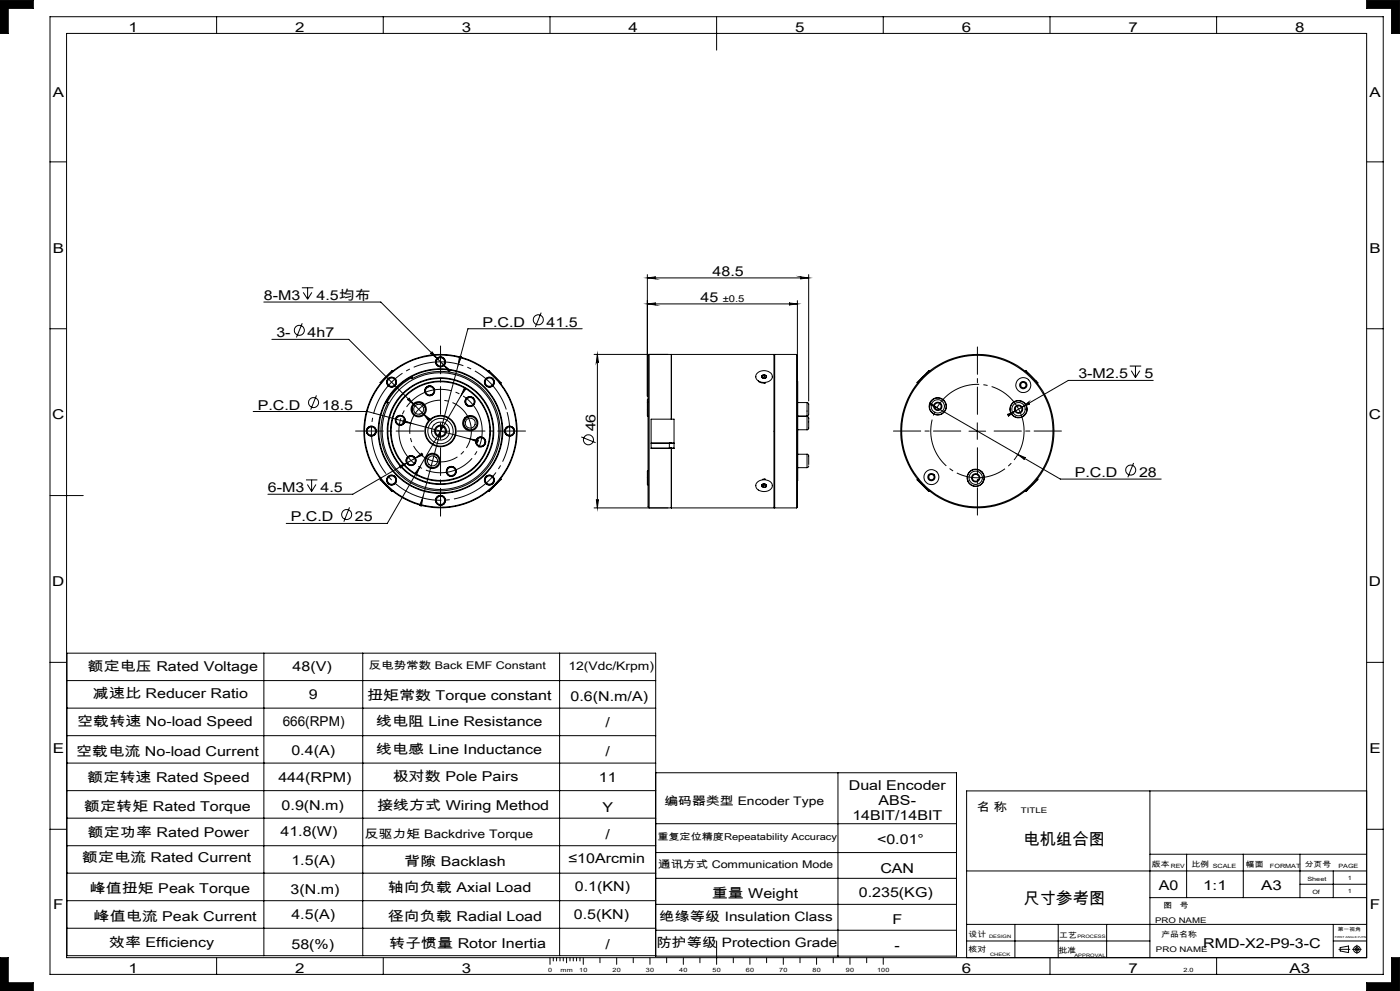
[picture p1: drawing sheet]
<svg xmlns="http://www.w3.org/2000/svg" width="420mm" height="297mm" viewBox="0 0 420 297" stroke-linecap="round" stroke-linejoin="round" font-family="sans-serif">
<g fill="none" stroke="#000" stroke-width=".3">
<path d="M0 0h10v2.5h-7.5v7.5h-2.5zM15 5h400v287h-400zM20 10h390v277h-390zM65 5v5M115 5v5M165 5v5M215 5v10M265 5v5M315 5v5M365 5v5M410 0h10v10h-2.5v-7.5h-7.5zM15 48.5h5"/>
<path d="M410 48.5h5M15 98.5h5M79.1 90.5h35.1l19 19M90.6 86.3h3.4M90.7 96.9l-1.8 4.2M91 87.6l1.3 2.1M92.3 86.3v3.4M93.6 87.6l-1.3 2.1M162.4 93.7l-1.8 4.3M174.7 98.5h-34.3l-14.3 53.2M194.2 82.3v36.5M194.2 91.1h45"/>
<path d="M194.2 83.3h48.4M194.2 91.1l2.5-.3a.3 .3 0 0 0-.3 .3 .3 .3 0 0 0 .3 .3zM194.2 83.3l2.5-.3a.3 .3 0 0 0-.3 .3 .3 .3 0 0 0 .3 .3zM236.7 90.8l2.5 .3-2.5 .3a.3 .3 0 0 0 .3-.3 .3 .3 0 0 0-.3-.3zM239.2 90.1v15.9M240.1 83l2.5 .3-2.5 .3a.3 .3 0 0 0 .3-.3 .3 .3 0 0 0-.3-.3zM242.6 82.3v37.9M410 98.5h5M81.6 101.7h23l19.6 19.5M94.9 118.5l-1.7 4.3M114.2 114.8h.1M116.4 115.1l.2 .3"/>
<path d="M116.9 113.4l-.3 .3M117.8 111.3h.1M117.8 111.3l-.3-.2-3.5 3.5 .2 .2M117.8 111.3h-.1M118.3 113.6l.1 .1M122.2 119.7a.3 .3 0 0 0 .4 0 .3 .3 0 0 0 0-.4l1.6 1.9zM123.6 113.2a17.8 17.8 0 0 0-7.5 7.5M123.8 112.7l-.3 .8a17.9 17.9 0 0 1 26.3 12.8 17.9 17.9 0 0 1-20.7 20.6 17.9 17.9 0 0 1-12.6-26.3l-.8 .2M128.2 116.1l-.2 .2M128.6 115.9l-.2 .1M129.1 118.3h.1M129.1 105.8a.31 .31 0 0 0 .4 0 .31 .31 0 0 0 0-.4l1.6 2z"/>
<path d="M131 108l-.1 .4M131.5 107.4l-.2 .2M133.2 109.5l1.8 1.8M133.2 109.5l2 1.6a.31 .31 0 0 0-.4 0 .31 .31 0 0 0 0 .4zM133.4 108.4h.1M137.9 106.7a.31 .31 0 0 0 .2 .3 .31 .31 0 0 0 .4-.2l-1 2.3zM139.4 116.1a.31 .31 0 0 0 .1 .4 .31 .31 0 0 0 .4-.1l-1.5 2zM139.6 116.2l-23.4 40.7h-30.3M140.4 119.3l-.3 .2M141.8 119.4l.1 .1M146.5 111.3h.1M146.5 111.3l.2-.2 3.3 3.3 .2 .2-.1 .2"/>
<path d="M150.1 114.8h.1M178.2 106.2h54v46h-54M179.2 106.2v46M179.2 106.2l.3 2.5a.32 .32 0 0 0-.3-.3 .32 .32 0 0 0-.3 .3zM194.4 106.5l.3-.3v46l-.3-.3zM194.4 119.6l-.2 .2v.9M201.4 106.2v19.4zM226.7 112.9v.1M227.2 111.8a2.9 2.9 0 0 1 4.5 .7 2.33 2.33 0 0 1-3.3 2 1.63 1.63 0 0 1-1.5-.9 1.63 1.63 0 0 1 .3-1.8zM227.5 114.3l.9 .4 1.2 .1M228.5 113l.6 .4M228.7 112.5l-.2 .5"/>
<path d="M228.7 113l-.1 .1M228.7 112.5v.5M229.2 114.8h.1M229.4 112.4l.5 .3M229.4 112.4l-.7 .1M229.4 112.9l-.7 .1M229.4 112.9l.4 .3M229.4 112.4v.5M229.8 113.2l-.7 .2M229.9 112.7l-.1 .5M231.7 112.9v.1M232.4 106.2v46"/>
<path d="M232.4 106.2h6.6M232.4 106.2l-.2 .2M239 106.2l.2 .2v45.6l-.2 .2M239 106.2v46M239.2 114.3v29.8M275.3 114.8h.1M278.8 111.3h.1M278.8 111.3l-.2-.2-.2 .2-3.3 3.3 .2 .2M307.6 111.3h.1M307.6 111.3l.2-.2 3.5 3.5-.2 .2M311.1 114.8h.1M338.9 109.7h3.5"/>
<path d="M339.4 111.1l1.2 2.1M340.6 109.7v3.5M341.9 111.1l-1.3 2.1M346 114h-25.5l-18.2 10.5M76 123.3h34.2l33.3 8.9M110.7 128.2l-.2 .1M111.1 130.4l.3 .1M111.4 127.9l-.1 .1M118.9 125.6v.1M119.5 124.9l-.3 .2M119.7 139.8l2.3-1-2 1.5a.31 .31 0 0 0 .1-.4 .31 .31 0 0 0-.4-.1zM120.9 125.9l2.3 .9-2.5-.3a.31 .31 0 0 0 .4-.3 .31 .31 0 0 0-.2-.3z"/>
<path d="M121.3 126v.3M122.2 138.6l.2 .3M122.8 136.9l-.4 .3M124.1 137.1l.1 .1M124.2 121.2l-.5 .8v1.2M124.2 121.2a2 2 0 0 1 3.3 .9M124.2 121.2l4.6 4.6M124.6 137.3l1.9-1.4a.3 .3 0 0 0 0 .3 .3 .3 0 0 0 .4 .1zM126.8 136l-21 12.1h-25.4M127 124.1l2 1.5a.33 .33 0 0 0-.4 .1 .33 .33 0 0 0 0 .4zM129.6 129.2h5.1M132.2 126.7v5"/>
<path d="M139.9 121l.2 .2M141.1 131.6l2.5 .3a.31 .31 0 0 0-.4 .3 .31 .31 0 0 0 .2 .3zM141.6 124.9a1.99 1.99 0 0 0-2.5 1.4 1.99 1.99 0 0 0 1.4 2.4M143.1 132l-.1 .1M143.4 131.5l-.1 .1M145.5 132.5l-.1 .2M152.3 128.1l-.3 .2M152.6 130.4l.3 .1M152.9 127.9l-.1 .1M174.4 130.9l4.3 1.8M194.2 120.7v3.9l.2 .2M194.4 120.4l-.2 .3"/>
<path d="M195.3 125.6h6.9v8.8h-6.9zM195.3 132.8h6.9M195.3 132.9h6.9M195.3 134.3h6.9M200.8 134.3h.1M200.8 132.9v1.4M200.8 132.9h.1M201.4 134.3v17.9M201.4 132.8v.1M239.3 136.1h2.8M239.3 128.8h2.8M239.3 124.8h2.8"/>
<path d="M239.3 124.7h2.8M239.3 120.7h2.8M242.1 136.1l.5 .5v2.6M242.1 124.8l.5 .4v3.2l-.5 .4M242.1 120.7l.5 .4v3M242.1 136.1v4.1M242.1 124.8v4M242.1 120.7v4M242.6 139.6l-.5 .6M242.6 124.2l-.5 .5M278.9 121l39.2 22.6h30.3M279.1 120.7l2 1.5-2.3-1a.31 .31 0 0 0 .4-.1 .31 .31 0 0 0-.1-.4z"/>
<path d="M279.2 123v.1M280.3 121.8h.1M280.4 122.2l.1 .1M282.1 121.2l.1 .1M290.7 129.2h5M293.2 126.7v5M302.2 124.2l2.3-.9-2 1.5a.31 .31 0 0 0 .1-.5 .31 .31 0 0 0-.4-.1zM304.6 122.2v.4M305.3 136.2l2.4 1a.31 .31 0 0 0-.5 .1 .31 .31 0 0 0 .1 .4zM305.6 121.6l-.3 .1M306.6 122l2-1.5a.33 .33 0 0 0 0 .4 .33 .33 0 0 0 .4 .1zM307.6 124v.1"/>
<path d="M340.1 138.7l-1.7 4.3M15 148.5h10M91.8 143.8h3.4M92.2 145.2l1.3 2.1M93.5 143.8v3.5M94.8 145.2l-1.3 2.1M104.8 152l-1.6 4.3M114.2 143.6l-.2 .2 3.5 3.4 .3-.1M114.2 143.6h.1M117.7 147.1h.1M117.8 147.1h.1M125.9 140l-1 2.3a.31 .31 0 0 0-.1-.4 .31 .31 0 0 0-.4 .1z"/>
<path d="M126.8 149.3l-.4 2.3a.31 .31 0 0 0-.2-.2 .31 .31 0 0 0-.4 .2zM131 149.5l-.1 .5M131.5 148.9l-.2 .2M133.4 149.9v.1M134.5 140.4h.1M135 140.1l-.1 .1M135.6 142.5h.1M145.7 144.5l.2 .3M146.3 142.8l-.4 .2M146.5 147.1h.1M146.6 147.1h-.1M147.6 142.9l.1 .1"/>
<path d="M150.1 143.6h.1M150.1 143.6l.1 .2-2.4 2.5-1.1 1-.2-.2M178.9 149.7a.32 .32 0 0 0 .3 .3 .32 .32 0 0 0 .3-.3l-.3 2.5zM194.4 141l-.2 .2v4l.2 .2M226.7 145.5h.1M227.2 144.5a2.93 2.93 0 0 1 4.5 .7 2.29 2.29 0 0 1-3.3 2 1.6 1.6 0 0 1-1.5-1 1.6 1.6 0 0 1 .3-1.7zM228.5 145.7l.6 .4M228.6 145.3l.5 .2M228.7 145.2l-.2 .5M228.8 143.6h.8M229.1 145.5v.6M229.2 143.6h.1"/>
<path d="M229.4 145l.5 .4M229.4 145l-.7 .2M229.8 145.9l-.7 .2M229.8 145.4l-.7 .1M229.8 145.4v.5M229.8 145.3v.1M229.9 145.4l-.1 .5M231.7 145.5h.1M232.2 152l.2 .2M232.4 152.2h6.6M239.3 140.2h2.8M275.3 143.6h.1"/>
<path d="M275.3 143.6l-.2 .2 3.1 3.1 .4 .4 .2-.2M278.8 147.1h.1M290.4 144.2h.1M291.8 142.7h.1M293.6 143.7l-.1 .2M295 144.4h-.1M307.6 147.1h.1M311.1 143.6h.1M311.1 143.6l.2 .3-3.5 3.4-.2-.2M15 198.5h5M79.2 195.8v90.6M108.8 195.8v90.6"/>
<path d="M167.9 195.8v90.6M410 198.5h5M20.1 204h176.6M20.1 212.2h176.6M20.1 220.5h176.6M20.1 228.7h176.6M20.1 237h176.6M196.7 231.6h90.2v55h-90.2v-90.8h-176.6v90.6h176.6M251.4 231.6v55M345 237v50M410 237h-120v50M15 248.5h5"/>
<path d="M20.1 245.2h176.6M20.1 253.5h176.6M196.7 246.9h90.2M196.7 255.5h90.2M345 256h65M356 256v13M373 256v13M390 256v13M410 248.5h5M20.1 261.7h176.6M20.1 269.9h176.6M20.1 278.2h176.6"/>
<path d="M196.7 263.2h90.2M196.7 271h90.2M196.7 278.8h90.2M290 277h120M290 261h120M304.5 277v10M317.5 277v10M332 277v10M345 269h65M390 265h20M400 261v8M400 277v10"/>
<path d="M0 287h2.5v7.5h7.5v2.5h-10zM65 287v5M115 287v5M165 287v2M166 287v1M167 287v1M168 287v1M169 287v1M170 287v1.5M171 287v1M172 287v1M173 287v1"/>
<path d="M174 287v1M175 287v2M180 287v1.5M185 287v2M190 287v1.5M195 287v2M200 287v1.5M205 287v2M210 287v1.5M215 282v7M220 287v1.5M225 287v2"/>
<path d="M230 287v1.5M235 287v2M240 287v1.5M245 287v2M250 287v1.5M255 287v2M260 287v1.5M265 287v2M290 282h55M315 287v5M365 287v5M400 282h10"/>
<path d="M401.7 284.5h3.3M402.1 284l2.5-.5v2l-2.5-.5zM405.7 284.5h2.7M407.1 283.3v2.5M417.5 287h2.5v10h-10v-2.5h7.5z"/>
<circle cx="89.8" cy="99" r="1.49"/>
<circle cx="161.5" cy="95.8" r="1.5"/>
<circle cx="117.5" cy="114.5" r="1.24"/>
<circle cx="117.5" cy="114.5" r="1.45"/>
<circle cx="117.5" cy="114.5" r="1.49"/>
<circle cx="128.9" cy="117.1" r="1.25"/>
<circle cx="128.9" cy="117.1" r="1.49"/>
<circle cx="128.9" cy="117.1" r="1.45"/>
<circle cx="132.1" cy="108.4" r="1.51"/>
<circle cx="132.1" cy="108.5" r="1.25"/>
<circle cx="132.1" cy="108.5" r="1.44"/>
<circle cx="146.8" cy="114.5" r="1.5"/>
<circle cx="146.8" cy="114.5" r="1.24"/>
<circle cx="146.8" cy="114.5" r="1.45"/>
<circle cx="307" cy="115.4" r="1.1"/>
<circle cx="307" cy="115.4" r="2.23"/>
<circle cx="307" cy="115.4" r=".8"/>
<circle cx="94.1" cy="120.6" r="1.5"/>
<circle cx="111.4" cy="129.2" r="1.5"/>
<circle cx="111.4" cy="129.2" r="1.25"/>
<circle cx="111.4" cy="129.2" r="1.45"/>
<circle cx="120.1" cy="126" r="1.44"/>
<circle cx="120.1" cy="126" r="1.25"/>
<circle cx="120.1" cy="126" r="1.5"/>
<circle cx="123.3" cy="138" r="1.49"/>
<circle cx="123.3" cy="138" r="1.45"/>
<circle cx="123.3" cy="138" r="1.25"/>
<circle cx="125.6" cy="122.7" r="2.29"/>
<circle cx="125.6" cy="122.7" r="1.51"/>
<circle cx="125.6" cy="122.7" r="2"/>
<circle cx="129.7" cy="138.1" r="2.01"/>
<circle cx="129.8" cy="138.1" r="2.3"/>
<circle cx="129.8" cy="138.1" r="1.51"/>
<circle cx="132.1" cy="129.2" r="2.69"/>
<circle cx="132.1" cy="129.2" r="1.5"/>
<circle cx="132.1" cy="129.2" r="14.8"/>
<circle cx="132.1" cy="129.2" r="3.8"/>
<circle cx="132.1" cy="129.2" r="15.8"/>
<circle cx="132.1" cy="129.2" r="16"/>
<circle cx="132.1" cy="129.2" r="17.5"/>
<circle cx="132.2" cy="129.2" r="18.5"/>
<circle cx="132.2" cy="129.2" r="22.8"/>
<circle cx="132.2" cy="129.2" r="4.5"/>
<circle cx="132.2" cy="129.2" r="23"/>
<circle cx="132.2" cy="129.2" r="15"/>
<circle cx="132.2" cy="129.2" r="18.7"/>
<circle cx="132.2" cy="129.2" r="1.81"/>
<circle cx="132.2" cy="129.2" r="4.7"/>
<circle cx="141" cy="120.4" r="1.45"/>
<circle cx="141" cy="120.4" r="1.49"/>
<circle cx="141" cy="120.4" r="1.25"/>
<circle cx="141.1" cy="126.8" r="2"/>
<circle cx="141.1" cy="126.8" r="1.5"/>
<circle cx="141.1" cy="126.8" r="2.3"/>
<circle cx="144.2" cy="132.4" r="1.25"/>
<circle cx="144.2" cy="132.4" r="1.5"/>
<circle cx="144.2" cy="132.4" r="1.46"/>
<circle cx="152.9" cy="129.2" r="1.25"/>
<circle cx="152.9" cy="129.2" r="1.45"/>
<circle cx="152.9" cy="129.2" r="1.5"/>
<circle cx="176.5" cy="131.8" r="1.5"/>
<circle cx="281.3" cy="121.8" r="1.26"/>
<circle cx="281.3" cy="121.8" r="1.02"/>
<circle cx="281.3" cy="121.8" r="2.5"/>
<circle cx="281.3" cy="121.8" r="2.01"/>
<circle cx="281.3" cy="121.8" r="2.6"/>
<circle cx="293.2" cy="129.2" r="23"/>
<circle cx="293.2" cy="129.2" r="22.7"/>
<circle cx="305.5" cy="122.6" r="1.24"/>
<circle cx="305.6" cy="122.6" r="2"/>
<circle cx="305.6" cy="122.6" r="2.5"/>
<circle cx="305.6" cy="122.6" r="1.02"/>
<circle cx="305.6" cy="122.6" r="2.6"/>
<circle cx="104" cy="154.2" r="1.5"/>
<circle cx="117.5" cy="143.9" r="1.25"/>
<circle cx="117.5" cy="143.9" r="1.45"/>
<circle cx="117.5" cy="143.9" r="1.49"/>
<circle cx="132.1" cy="150" r="1.5"/>
<circle cx="132.2" cy="150" r="1.24"/>
<circle cx="132.2" cy="149.9" r="1.45"/>
<circle cx="135.4" cy="141.3" r="1.5"/>
<circle cx="135.4" cy="141.3" r="1.44"/>
<circle cx="135.4" cy="141.3" r="1.25"/>
<circle cx="146.8" cy="143.9" r="1.25"/>
<circle cx="146.8" cy="143.9" r="1.5"/>
<circle cx="146.8" cy="143.9" r="1.45"/>
<circle cx="279.4" cy="143" r=".8"/>
<circle cx="279.4" cy="143" r="2.25"/>
<circle cx="279.4" cy="143" r="1.1"/>
<circle cx="292.7" cy="143.2" r="1.03"/>
<circle cx="292.7" cy="143.2" r="2"/>
<circle cx="292.7" cy="143.2" r="2.61"/>
<circle cx="292.7" cy="143.2" r="1.25"/>
<circle cx="292.7" cy="143.2" r="2.5"/>
<circle cx="339.2" cy="140.9" r="1.5"/>
<circle cx="407.1" cy="284.5" r=".49"/>
<circle cx="407.1" cy="284.5" r="1.01"/>
</g>
<path d="M0 0v10h2.5v-7.5h7.5v-2.5zM0 287v10h10v-2.5h-7.5v-7.5zM417.5 287v7.5h-7.5v2.5h10v-10zM410 0v2.5h7.5v7.5h2.5v-10z" fill-rule="evenodd" fill="#000"/>
<path d="M141 126.5a9.2 9.2 0 0 0-15.4-3.9 9.2 9.2 0 0 0 3.9 15.4 9.2 9.2 0 0 0 11.7-10.7l-.2-.8" fill="none" stroke="#000" stroke-width=".3" stroke-dasharray="15.2 1.3 1.3 1.3" stroke-dashoffset="7.1" stroke-linecap="butt"/>
<path d="M144.1 125.5a12.5 12.5 0 0 0-20.8-5.1 12.5 12.5 0 0 0 5.4 20.8 12.5 12.5 0 0 0 15.7-14.7l-.3-1" fill="none" stroke="#000" stroke-width=".3" stroke-dasharray="15.2 1.3 1.3 1.3" stroke-dashoffset="6.5" stroke-linecap="butt"/>
<path d="M152 123.1a20.7 20.7 0 0 0-34.7-8.4 20.7 20.7 0 0 0 9.4 34.5 20.7 20.7 0 0 0 25.6-24.8l-.3-1.3" fill="none" stroke="#000" stroke-width=".3" stroke-dasharray="15.2 1.3 1.3 1.3" stroke-dashoffset="-.4" stroke-linecap="butt"/>
<path d="M306.6 125.1a14 14 0 0 0-23.4-5.7 14 14 0 0 0 6.2 23.3 14 14 0 0 0 17.5-16.6l-.3-1" fill="none" stroke="#000" stroke-width=".3" stroke-dasharray="15.2 1.3 1.3 1.3" stroke-dashoffset="1.7" stroke-linecap="butt"/>
<path d="M127.2 129.2h-20.5M132.2 124.2v-20.5M132.2 134.2v20.5M137.2 129.2h20.5" fill="none" stroke="#000" stroke-width=".3" stroke-dasharray="15.2 1.3 1.3 1.3" stroke-dashoffset="6.9"/>
<path d="M288.2 129.2h-20.2M293.2 124.2v-20.2M293.2 134.2v20.2M298.2 129.2h20.2" fill="none" stroke="#000" stroke-width=".3" stroke-dasharray="15.2 1.3 1.3 1.3" stroke-dashoffset="7"/>
<g fill="#000">
<path d="M194.2 91.1l2.5-.3a.3 .3 0 0 0-.3 .3 .3 .3 0 0 0 .3 .3zM236.7 90.8l2.5 .3-2.5 .3a.3 .3 0 0 0 .3-.3 .3 .3 0 0 0-.3-.3zM194.2 83.3l2.5-.3a.3 .3 0 0 0-.3 .3 .3 .3 0 0 0 .3 .3zM240.1 83l2.5 .3-2.5 .3a.3 .3 0 0 0 .3-.3 .3 .3 0 0 0-.3-.3z"/>
<path d="M133.2 109.5l1.6 2a.31 .31 0 0 1 0-.4 .31 .31 0 0 1 .4 0zM129.1 105.8l2 1.6-1.6-2a.31 .31 0 0 1 0 .5 .31 .31 0 0 1-.4-.1zM127 124.1l1.6 2a.33 .33 0 0 1 0-.5 .33 .33 0 0 1 .4 0zM122.2 119.7l2 1.5-1.6-1.9a.3 .3 0 0 1 0 .4 .3 .3 0 0 1-.4 0zM124.6 137.3l2.3-1a.31 .31 0 0 1-.4-.1 .31 .31 0 0 1 .1-.4zM119.7 139.8a.31 .31 0 0 1 .4 .1 .31 .31 0 0 1-.1 .4l2-1.5zM302.2 124.2a.31 .31 0 0 1 .4 .2 .31 .31 0 0 1-.1 .4l2-1.5zM306.6 122l2.4-1a.33 .33 0 0 1-.5-.1 .33 .33 0 0 1 .1-.4z"/>
<path d="M179.2 106.2l.3 2.5a.32 .32 0 0 0-.3-.3 .32 .32 0 0 0-.3 .3zM178.9 149.7a.32 .32 0 0 0 .3 .3 .32 .32 0 0 0 .3-.3l-.3 2.5z"/>
<path d="M141.1 131.6l2.3 .9a.31 .31 0 0 1-.2-.3 .31 .31 0 0 1 .4-.3zM120.9 125.9a.31 .31 0 0 1 .2 .3 .31 .31 0 0 1-.4 .3l2.5 .3zM139.4 116.1l-1 2.3 1.4-1.9a.31 .31 0 0 1-.3-.1 .31 .31 0 0 1-.1-.3zM125.9 140l-1.5 2a.31 .31 0 0 1 .4-.1 .31 .31 0 0 1 .1 .4zM126.8 149.3l-1 2.3a.31 .31 0 0 1 .4-.2 .31 .31 0 0 1 .2 .3zM137.9 106.7l-.4 2.4 1-2.3a.31 .31 0 0 1-.4 .2 .31 .31 0 0 1-.2-.3zM279.1 120.7a.31 .31 0 0 1 .1 .4 .31 .31 0 0 1-.4 .1l2.3 1zM305.3 136.2l2 1.4a.31 .31 0 0 1 0-.3 .31 .31 0 0 1 .4-.1z"/>
</g>
<g font-size="4.9">
<text x="306.9" y="253.3">电机组合图</text>
<text x="307" y="271">尺寸参考图</text>
</g>
<g font-size="4.1">
<text x="38.6" y="9.7">1</text>
<text x="88.6" y="9.7">2</text>
<text x="138.6" y="9.7">3</text>
<text x="188.6" y="9.7">4</text>
<text x="238.6" y="9.7">5</text>
<text x="288.6" y="9.7">6</text>
<text x="338.6" y="9.7">7</text>
<text x="388.6" y="9.7">8</text>
<text x="15.8" y="28.9">A</text>
<text x="410.8" y="28.9">A</text>
<text x="15.8" y="75.7">B</text>
<text x="410.8" y="75.7">B</text>
<text x="213.8" y="82.7">48.5</text>
<text x="79.1" y="89.9">8-M3</text>
<text x="94.9" y="89.9">4.5均布</text>
<text x="210.1" y="90.5">45</text>
<text x="82.9" y="101.1">3-</text>
<text x="92.3" y="101.1">4h7</text>
<text x="144.7" y="97.9">P.C.D</text>
<text x="164" y="97.9">41.5</text>
<text x="323.5" y="113.4">3-M2.5</text>
<text x="343.3" y="113.4">5</text>
<text x="15.7" y="125.6">C</text>
<text x="77.3" y="122.7">P.C.D</text>
<text x="96.6" y="122.7">18.5</text>
<text x="410.7" y="125.6">C</text>
<text x="178.7" y="129.3" transform="rotate(-90 178.7 129.3)">46</text>
<text x="322.4" y="143">P.C.D</text>
<text x="341.7" y="143">28</text>
<text x="80.4" y="147.5">6-M3</text>
<text x="96.2" y="147.5">4.5</text>
<text x="87.2" y="156.3">P.C.D</text>
<text x="106.5" y="156.3">25</text>
<text x="15.7" y="175.7">D</text>
<text x="410.7" y="175.7">D</text>
<text x="26.3" y="201">额定电压 Rated Voltage</text>
<text x="87.8" y="201.2">48(V)</text>
<text x="27.9" y="209.3">减速比 Reducer Ratio</text>
<text x="92.7" y="209.6">9</text>
<text x="110.1" y="209.7">扭矩常数 Torque constant</text>
<text x="171.2" y="210.2">0.6(N.m/A)</text>
<text x="23.2" y="217.7">空载转速 No-load Speed</text>
<text x="84.8" y="217.7">666(RPM)</text>
<text x="112.9" y="217.5">线电阻 Line Resistance</text>
<text x="181.6" y="218">/</text>
<text x="15.8" y="225.7">E</text>
<text x="22.9" y="226.5">空载电流 No-load Current</text>
<text x="87.4" y="226.4">0.4(A)</text>
<text x="112.9" y="225.9">线电感 Line Inductance</text>
<text x="181.6" y="226.7">/</text>
<text x="410.8" y="225.7">E</text>
<text x="117.8" y="234">极对数 Pole Pairs</text>
<text x="26.2" y="234.3">额定转速 Rated Speed</text>
<text x="83.5" y="234.5">444(RPM)</text>
<text x="179.6" y="234.5">11</text>
<text x="254.6" y="236.8">Dual Encoder</text>
<text x="25.3" y="243">额定转矩 Rated Torque</text>
<text x="84.5" y="242.9">0.9(N.m)</text>
<text x="113.2" y="242.7">接线方式 Wiring Method</text>
<text x="180.7" y="243.2">Y</text>
<text x="255.7" y="245.9">14BIT/14BIT</text>
<text x="263.6" y="241.4">ABS-</text>
<text x="26.4" y="250.9">额定功率 Rated Power</text>
<text x="84.1" y="250.5">41.8(W)</text>
<text x="181.6" y="251.4">/</text>
<text x="263.1" y="252.9">&lt;0.01°</text>
<text x="24.6" y="258.4">额定电流 Rated Current</text>
<text x="87.4" y="259.4">1.5(A)</text>
<text x="121.3" y="259.5">背隙 Backlash</text>
<text x="170.5" y="258.7">≤10Arcmin</text>
<text x="264.1" y="261.5">CAN</text>
<text x="26.9" y="267.7">峰值扭矩 Peak Torque</text>
<text x="87.2" y="267.9">3(N.m)</text>
<text x="116.4" y="267.4">轴向负载 Axial Load</text>
<text x="172.5" y="267">0.1(KN)</text>
<text x="213.5" y="269">重量 Weight</text>
<text x="257.7" y="268.9">0.235(KG)</text>
<text x="347.6" y="266.7">A0</text>
<text x="361" y="266.7">1:1</text>
<text x="378.3" y="266.7">A3</text>
<text x="15.9" y="272.4">F</text>
<text x="28.1" y="276">峰值电流 Peak Current</text>
<text x="87.4" y="275.5">4.5(A)</text>
<text x="116.4" y="276">径向负载 Radial Load</text>
<text x="172.1" y="275.5">0.5(KN)</text>
<text x="411" y="272.4">F</text>
<text x="267.7" y="277">F</text>
<text x="32.7" y="283.9">效率 Efficiency</text>
<text x="87.4" y="284.4">58(%)</text>
<text x="116.7" y="284.2">转子惯量 Rotor Inertia</text>
<text x="181.6" y="284.4">/</text>
<text x="268.4" y="284.8">-</text>
<text x="361" y="284">RMD-X2-P9-3-C</text>
<text x="38.6" y="291.7">1</text>
<text x="88.6" y="291.7">2</text>
<text x="138.6" y="291.7">3</text>
<text x="288.6" y="291.7">6</text>
<text x="338.6" y="291.7">7</text>
<text x="386.9" y="291.7">A3</text>
</g>
<g font-size="3.9">
<text x="197.8" y="276.1">绝缘等级 Insulation Class</text>
<text x="196.9" y="283.9">防护等级 Protection Grade</text>
</g>
<g font-size="3.5">
<text x="170.5" y="200.8">12(Vdc/Krpm)</text>
<text x="199.3" y="241.4">编码器类型 Encoder Type</text>
<text x="293" y="243">名 称</text>
<text x="109.5" y="251.1">反驱力矩 Backdrive Torque</text>
</g>
<g font-size="3.2">
<text x="110.6" y="200.6">反电势常数 Back EMF Constant</text>
<text x="197.5" y="260.2">通讯方式 Communication Mode</text>
</g>
<text font-size="2.9" x="216.8" y="90.4">±0.5</text>
<text font-size="2.8" x="197.2" y="251.6">重复定位精度Repeatability Accuracy</text>
<g font-size="2.3">
<text x="306.3" y="243.8">TITLE</text>
<text x="345.6" y="259.7">版本</text>
<text x="357.4" y="259.8">比例</text>
<text x="373.8" y="259.8">幅面</text>
<text x="391.4" y="259.7">分页号</text>
<text x="349" y="272.2">图</text>
<text x="353.9" y="272.2">号</text>
<text x="290.6" y="280.9">设计</text>
<text x="317.8" y="281">工艺</text>
<text x="346.5" y="276.5">PRO NAME</text>
<text x="348.4" y="280.7">产品名称</text>
<text x="290.6" y="285.3">核对</text>
<text x="317.5" y="285.5">批准</text>
<text x="346.8" y="285.4">PRO NAME</text>
</g>
<g font-size="1.7">
<text x="351.2" y="260.2">REV</text>
<text x="363.8" y="260.2">SCALE</text>
<text x="381" y="260.2">FORMAT</text>
<text x="401.5" y="260.2">PAGE</text>
<text x="404.4" y="263.7">1</text>
<text x="392.2" y="264.1">Sheet</text>
<text x="393.7" y="267.9">Of</text>
<text x="404.4" y="267.7">1</text>
<text x="164.4" y="291.2">0</text>
<text x="168.2" y="291.2">mm</text>
<text x="173.8" y="291.2">10</text>
<text x="183.8" y="291.2">20</text>
<text x="193.8" y="291.2">30</text>
<text x="203.8" y="291.2">40</text>
<text x="213.8" y="291.2">50</text>
<text x="223.8" y="291.2">60</text>
<text x="233.8" y="291.2">70</text>
<text x="243.8" y="291.2">80</text>
<text x="253.8" y="291.2">90</text>
<text x="263.2" y="291.2">100</text>
<text x="355" y="291.4">2.0</text>
</g>
<text font-size="1.5" x="401.3" y="279">第一视角</text>
<g font-size="1.4">
<text x="296.7" y="281.2">DESIGN</text>
<text x="323.2" y="281.2">PROCESS</text>
<text x="297" y="286.6">CHECK</text>
<text x="322.3" y="286.8">APPROVAL</text>
</g>
<text font-size=".8" x="400.4" y="281.1">FIRST ANGLE PJTN</text>
</svg>
